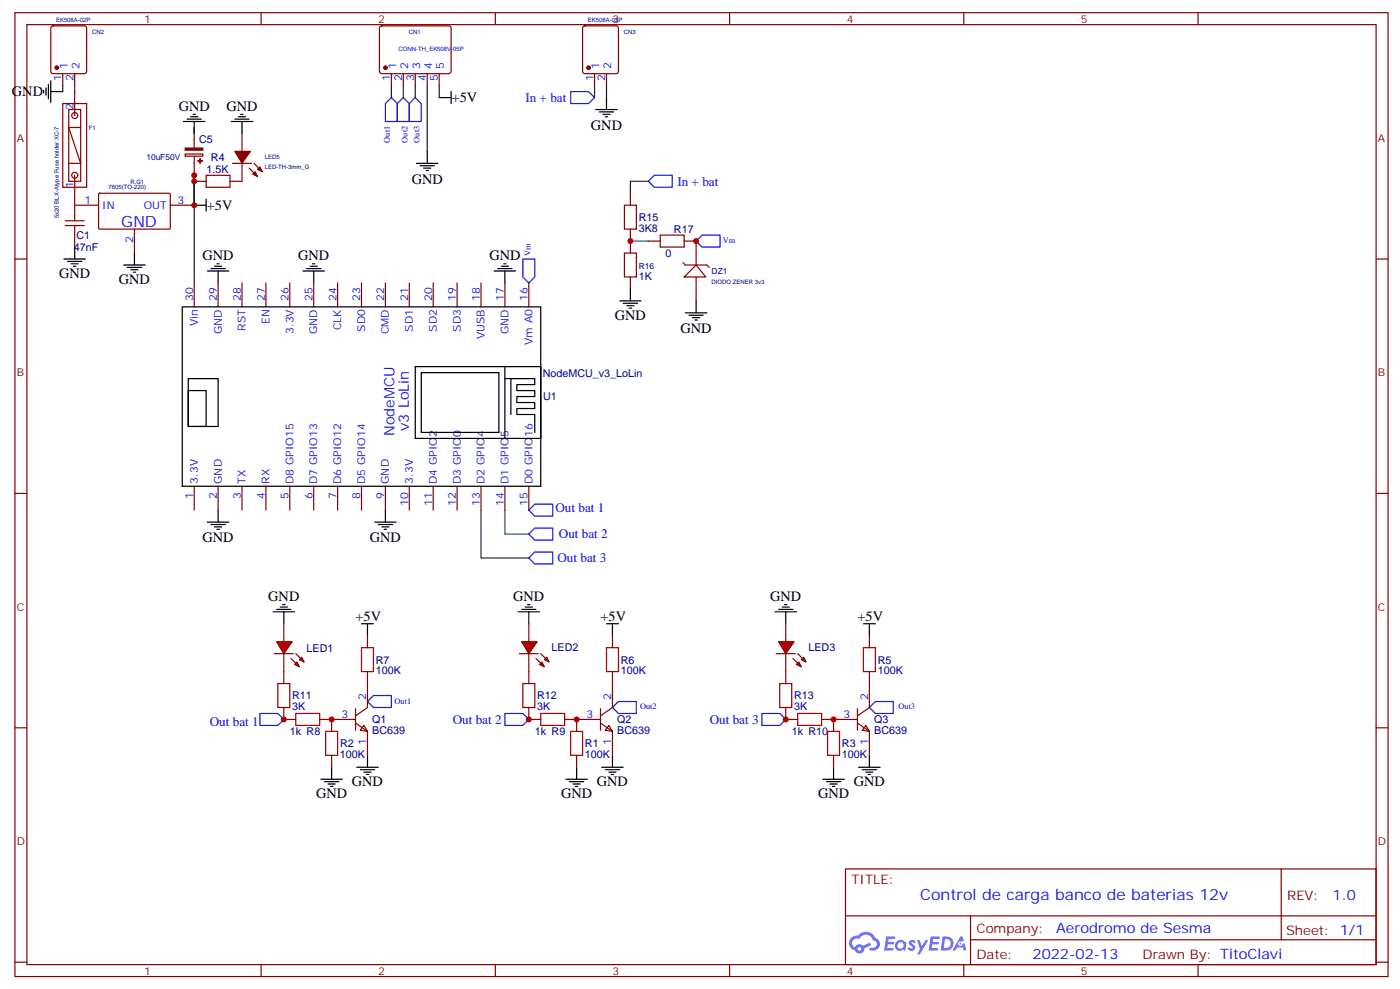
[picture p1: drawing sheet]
<svg xmlns="http://www.w3.org/2000/svg" width="413mm" height="292mm" viewBox="0 0 413 292" stroke-linecap="round" stroke-linejoin="round" font-family="sans-serif">
<g fill="none" stroke="#870000" stroke-width=".35">
<path d="M4.4 3.7h405.4v284.4h-405.4zM7.9 7.3h398.3v277.3h-398.3zM77.1 3.7v3.6M146.2 3.7v3.6M215.4 3.7v3.6M284.5 3.7v3.6M353.7 3.7v3.6M4.4 76.4h3.5M406.2 76.4h3.6M4.4 145.6h3.5M406.2 145.6h3.6M4.4 214.7h3.5"/>
<path d="M406.2 214.7h3.6M249.6 256.3h156.6v28.3h-156.6zM378.2 256.4v20.8M249.6 270.2h156.5M286.5 277.2h119.6M286.5 270.2v14.1M4.4 283.8h3.5M77.1 284.6v3.5M146.2 284.6v3.5M215.4 284.6v3.5M284.5 284.6v3.5M353.7 284.6v3.5"/>
<path d="M406.2 283.8h3.6"/>
</g>
<g fill="#5487ff">
<path d="M268.6 277.5a1.22 1.22 0 0 1 1.7 .3l-.4 .5a.47 .47 0 0 0-.3-.4 .47 .47 0 0 0-.5 .2l.1 .3a1.14 1.14 0 0 1 .8 1.7 1.14 1.14 0 0 1-1.9 0l-.2-.2 .5-.5 .7 .4a.29 .29 0 0 0 .3-.3 .29 .29 0 0 0-.2-.3 1.04 1.04 0 0 1-.6-1.7z"/>
<path d="M261.6 276.3h2.3l.4 .1-.2 .5-1.8 .1-.1 .9h1.5l.3 .3-.4 .4h-1.5l-.2 1.1h1.7l.2 .3-.2 .4h-2.6z"/>
<path d="M274.7 276.3h2.4l.3 .1-.1 .5-1.8 .1-.2 .9h1.6l.3 .3-.4 .4h-1.6l-.1 1.1h1.7l.2 .3-.2 .4h-2.7z"/>
<path d="M283.5 276.3h.7l.3 1.2-.6 .3a.69 .69 0 0 0-1 .3 .69 .69 0 0 0 .4 1 .69 .69 0 0 0 .9-.6l.5-.3 .6 2.2h-.8l-.3-.9h-1.7l-.5 .9h-.9z"/>
<path d="M270.7 277.3h.8l.6 1.9 1.1-1.9h.9l-2.6 4.2h-.8l.9-1.5z"/>
<path d="M278.3 276.3l-.6 4.1h1.3a2.11 2.11 0 0 0 2.5-2.1 2.11 2.11 0 0 0-2.5-2zM279 277a1.39 1.39 0 0 1 1.7 1.4 1.39 1.39 0 0 1-1.8 1.3h-.3z"/>
<path d="M264.6 277.9a1.54 1.54 0 0 0-.1 2.1 1.54 1.54 0 0 0 2.1 .2l.7 .2 .3-2.3-.2-.2-.4-.1a1.49 1.49 0 0 0-2.4 .1zM264.8 278.9a.95 .95 0 0 1 1.9 0 .95 .95 0 0 1-1.9 0z"/>
<path d="M251.3 276.6a2.18 2.18 0 0 0 1.1 3.8 1.44 1.44 0 0 0 1.6 .9 1.44 1.44 0 0 0 1.1-1.5l2.1-1-.5-.7-1.9 .9a1.47 1.47 0 0 0-2.4 .5 1.39 1.39 0 0 1-.7-2 1.39 1.39 0 0 1 2-.5 2.12 2.12 0 0 1 2.2-1.3 2.12 2.12 0 0 1 1.8 1.7 1.14 1.14 0 0 1 1.1 1.4 1.14 1.14 0 0 1-1.6 .8 .43 .43 0 0 0-.5 .3 .43 .43 0 0 0 .4 .5 1.98 1.98 0 0 0 2.5-1.2 1.98 1.98 0 0 0-1.2-2.5 3.1 3.1 0 0 0-5.3-.7l-.9 .1zM253.2 279.9a.55 .55 0 0 1 1.1 0 .55 .55 0 0 1-1.1 0z"/>
<circle cx="283.5" cy="278.4" r=".26"/>
</g>
<g fill="none" stroke="#870000" stroke-width=".35">
<path d="M15.2 7.8l.5-.2h9.2l.5 .2 .2 .5v12.7l-.3 .5-.4 .2h-9.2l-.5-.2-.2-.5v-12.7zM112.2 7.8l.5-.2 20 .1 .5 .6-.1 13-.6 .4h-20.1l-.4-.7v-12.7zM18.5 30.6h7.1v24.6h-7.1zM18.5 21.7v3.6M20.3 32.3h3.5v21.2h-3.5zM22 21.7v3.6M22 27v7.1M23.8 37.6h-3.5l3.5 10.6h-3.5M57.3 37.6v6M71.4 39.4v5.3M115.5 21.7v3.6M119.1 21.7v3.6"/>
<path d="M122.6 21.7v3.6M126.1 21.7v3.6M129.6 21.7v3.6M22 51.7v13.4M29.2 57.2l.3-.2 20.6 .1 .2 .3-.1 10-.3 .2-20.6-.1-.2-.3zM54.7 45.4h5.2v.7h-5.2zM57.3 46.1v5.6M57.3 53.5h3.6M60.9 51.7h7v3.5h-7zM71.4 48.2v5.3h-3.5M19.2 65.1h5.7M19.2 66.5h5.7"/>
<path d="M22 66.5v6.4M22 60.5h7.1M39.7 67.6v7M50.3 60.5h7M205.5 71.1v7.1M57.3 83.5v7M64.4 83.5v7M71.4 83.5v7M78.5 83.5v7M85.5 83.5v7M92.6 83.5v7M99.7 83.5v7"/>
<path d="M106.7 83.5v7M113.8 83.5v7M120.8 83.5v7M127.9 83.5v7M134.9 83.5v7M142 83.5v7M149 83.5v7M156.1 83.5v7M205.5 81.7v7.1M57.3 143.4v7.1M64.4 143.4v7.1M71.4 143.4v7.1"/>
<path d="M78.5 143.4v7.1M85.5 143.4v7.1M92.6 143.4v7.1M99.7 143.4v7.1M106.7 143.4v7.1M113.8 143.4v7.1M120.8 143.4v7.1M127.9 143.4v7.1M134.9 143.4v7.1M142 143.4v7.1M149 143.4v7.1M156.1 143.4v7.1"/>
<path d="M232 198.1v3.5M230.2 201.6h3.5v7.1h-3.5zM232 208.7v3.5"/>
<circle cx="22" cy="34.1" r=".88"/>
<circle cx="22" cy="51.7" r=".88"/>
</g>
<g fill="none" stroke="#000" stroke-width=".35">
<path d="M12.9 26.7v.7M13.6 26v2.1M14.3 24.9v4.2M15 27h3.5M15 23.8v6.4M54.2 35.8h6.3M55.2 35.1h4.2M56.3 34.4h2.1M57 33.7h.7M57.3 35.8v3.6M68.3 35.8h6.3M69.3 35.1h4.3"/>
<path d="M70.4 34.4h2.1M71.1 33.7h.7M71.4 35.8v3.6M175.9 32.3h6.3M176.9 33h4.3M178 33.7h2.1M178.7 34.4h.7M179 28.8v3.5M60.9 58.8v3.5M18.9 76.4h6.3M19.9 77.1h4.3M21 77.8h2.1"/>
<path d="M21.7 78.5h.7M22 72.9v3.5M36.5 78.2h6.4M37.6 78.9h4.2M38.6 79.6h2.1M39.7 74.6v3.6M57.3 60.5h3.6M61.2 79.9h6.4M62.3 79.2h4.2M63.3 78.5h2.1M64 77.8h.7M64.4 79.9v3.6"/>
<path d="M89.4 79.9h6.4M90.5 79.2h4.2M91.5 78.5h2.2M92.3 77.8h.7M92.6 79.9v3.6M145.9 79.9h6.3M146.9 79.2h4.3M148 78.5h2.1M148.7 77.8h.7M149 79.9v3.6M39.3 80.3h.7M53.8 90.5h105.8v52.9h-105.8z"/>
<path d="M55.6 111.7h8.8v14.1h-8.8zM55.6 115.2h5.3v10.6h-5.3zM122.6 108.2h37v21.1h-37zM124.4 109.9h22.9v17.7h-22.9zM149 111.7h8.9v1.8h-5.3v1.7h5.3v1.8h-5.3v1.7h5.3v1.8h-5.3v1.8h5.3v5.3M149 108.2v21.1M150.8 111.7v10.6M61.2 154h6.4M62.3 154.7h4.2M63.3 155.4h2.1M64 156.1h.7M64.4 150.5v3.5"/>
<path d="M110.6 154h6.3M111.7 154.7h4.2M112.7 155.4h2.1M113.4 156.1h.7M113.8 150.5v3.5M154 179.8h4.2M155 179.1h2.2M155.8 178.4h.7M229.8 179.8h4.3M230.9 179.1h2.1M231.6 178.4h.7M152.9 180.5h6.4"/>
<path d="M156.1 180.5v3.5M228.8 180.5h6.3M232 180.5v3.5M94.7 229.9h6.4M95.8 230.6h4.2M96.8 231.3h2.2M97.5 232h.7M97.9 226.3v3.6"/>
</g>
<g fill="#870000" stroke="#870000" stroke-width=".35">
<path d="M54.7 43.7h5.2v.6h-5.2z"/>
<path d="M58.4 47.4l1.4 .1z"/>
<path d="M59.1 46.8v1.4z"/>
<path d="M69.3 44.7h4.6l-2.5 3.5z"/>
<path d="M68.6 48.2h5.7z"/>
<path d="M75 48.2l1.4 1.4z"/>
<path d="M73.6 49.6l1.4 1.4z"/>
<path d="M76 50l.7-.8 .7 1.5z"/>
<path d="M75.3 50.7l.7 1.4-1.4-.7z"/>
<circle cx="113.8" cy="20" r=".53"/>
<circle cx="16.8" cy="20" r=".53"/>
</g>
<path d="M18.5 25.3v1.7M22 25.3v1.7M57.3 37.6v1.8M57.3 51.7v31.8" fill="none" stroke="#008700" stroke-width=".35"/>
<path d="M113.8 30.6l1.7-1.8 1.8 1.8v5.2h-3.5zM117.3 30.6l1.8-1.8 1.7 1.8v5.2h-3.5zM120.8 30.6l1.8-1.8 1.8 1.8v5.2h-3.6zM168.5 27h5.2l1.8 1.8-1.8 1.8h-5.2zM191.4 53.5l1.7-1.8h5.3v3.5h-5.3zM154.3 76.4h3.6v5.3l-1.8 1.8-1.8-1.8z" fill="none" stroke="#00f" stroke-width=".35"/>
<path d="M201.6 77.5l.7 .7h6.4l.7 .7M205.5 78.2l2.8 3.5h-6.3z" fill="none" stroke="#900" stroke-width=".35"/>
<g fill="#f00" stroke="#870000" stroke-width=".35">
<path d="M229.8 189.3h4.6l-2.4 3.5z"/>
<path d="M229.1 192.8h5.7z"/>
</g>
<g fill="#870000" stroke="#870000" stroke-width=".35">
<path d="M235.5 192.8l1.4 1.4z"/>
<path d="M234.1 194.2l1.4 1.5z"/>
</g>
<g fill="#f00" stroke="#870000" stroke-width=".35">
<path d="M236.5 194.6l.7-.7 .7 1.4z"/>
<path d="M235.1 196l.7-.7 .7 1.4z"/>
</g>
<path d="M232 184v5.3M232 192.8v5.3M256.6 187.5v3.6M256.6 198.1v3.5M232 212.2h3.5M242.5 212.2h3.6v3.6M246.1 222.8v3.5" fill="none" stroke="#870000" stroke-width=".35"/>
<path d="M258.4 206.9h5.3v3.6h-5.3l-1.8-1.8z" fill="none" stroke="#00f" stroke-width=".35"/>
<path d="M254.9 184h3.5M256.6 184v3.5M242.9 229.9h6.3M243.9 230.6h4.3M245 231.3h2.1M245.7 232h.7M246.1 226.3v3.6M253.5 226.3h6.3M254.5 227h4.3M255.6 227.8h2.1M256.3 228.5h.7M256.6 222.8v3.5" fill="none" stroke="#000" stroke-width=".35"/>
<path d="M254.9 191.1h3.5v7h-3.5zM235.5 210.5h7v3.5h-7zM244.3 215.8h3.5v7h-3.5z" fill="none" stroke="#a10000" stroke-width=".35"/>
<path d="M255.6 214l1 1.8-2.1-.4z" fill="#fff" stroke="#870000" stroke-width=".35"/>
<path d="M156.1 198.1v3.5M154.3 201.6h3.6v7.1h-3.6zM156.1 208.7v3.5M246.1 212.2h7M253.1 213.3l3.5 2.5v7M253.1 209.1v6.3M256.6 201.6v7.1l-3.5 2.5" fill="none" stroke="#870000" stroke-width=".35"/>
<g fill="#f00" stroke="#870000" stroke-width=".35">
<path d="M154 189.3h4.6l-2.5 3.5z"/>
<path d="M153.3 192.8h5.6z"/>
</g>
<g fill="#870000" stroke="#870000" stroke-width=".35">
<path d="M159.6 192.8l1.4 1.4z"/>
<path d="M158.2 194.2l1.4 1.5z"/>
</g>
<g fill="#f00" stroke="#870000" stroke-width=".35">
<path d="M160.7 194.6l.7-.7 .7 1.4z"/>
<path d="M159.3 196l.7-.7 .7 1.4z"/>
</g>
<path d="M156.1 184v5.3M156.1 192.8v5.3M180.8 187.5v3.6M180.8 198.1v3.5M156.1 212.2h3.5M166.7 212.2h3.5v3.6M170.2 222.8v3.5" fill="none" stroke="#870000" stroke-width=".35"/>
<path d="M180.8 208.7l1.8-1.8h5.3v3.6h-5.3z" fill="none" stroke="#00f" stroke-width=".35"/>
<path d="M179 184h3.6M180.8 184v3.5M167 229.9h6.4M168.1 230.6h4.2M169.2 231.3h2.1M169.9 232h.7M170.2 226.3v3.6M177.6 226.3h6.4M178.7 227h4.2M179.7 227.8h2.2M180.4 228.5h.8M180.8 222.8v3.5" fill="none" stroke="#000" stroke-width=".35"/>
<path d="M179 191.1h3.6v7h-3.6zM159.6 210.5h7.1v3.5h-7.1zM168.5 215.8h3.5v7h-3.5z" fill="none" stroke="#a10000" stroke-width=".35"/>
<path d="M179.7 214l1.1 1.8-2.1-.4z" fill="#fff" stroke="#870000" stroke-width=".35"/>
<path d="M83.8 198.1v3.5M82 201.6h3.5v7.1h-3.5zM83.8 208.7v3.5M170.2 212.2h7.1M177.3 213.3l3.5 2.5v7M177.3 209.1v6.3M180.8 201.6v7.1l-3.5 2.5" fill="none" stroke="#870000" stroke-width=".35"/>
<path d="M81.7 179.8h4.2M82.7 179.1h2.1M83.4 178.4h.7M80.6 180.5h6.4M83.8 180.5v3.5" fill="none" stroke="#000" stroke-width=".35"/>
<g fill="#f00" stroke="#870000" stroke-width=".35">
<path d="M81.7 189.3h4.6l-2.5 3.5z"/>
<path d="M81 192.8h5.6z"/>
</g>
<g fill="#870000" stroke="#870000" stroke-width=".35">
<path d="M87.3 192.8l1.4 1.4z"/>
<path d="M85.9 194.2l1.4 1.5z"/>
</g>
<g fill="#f00" stroke="#870000" stroke-width=".35">
<path d="M88.4 194.6l.7-.7 .7 1.4z"/>
<path d="M87 196l.7-.7 .7 1.4z"/>
</g>
<path d="M83.8 184v5.3M83.8 192.8v5.3M108.5 187.5v3.6M108.5 198.1v3.5M83.8 212.2h3.5M94.4 212.2h3.5v3.6M97.9 222.8v3.5" fill="none" stroke="#870000" stroke-width=".35"/>
<path d="M108.5 206.9l1.7-1.7h5.3v3.5h-5.3z" fill="none" stroke="#00f" stroke-width=".35"/>
<path d="M106.7 184h3.5M108.5 184v3.5M105.3 226.3h6.4M106.4 227h4.2M107.4 227.8h2.1M108.1 228.5h.7M108.5 222.8v3.5" fill="none" stroke="#000" stroke-width=".35"/>
<path d="M106.7 191.1h3.5v7h-3.5zM87.3 210.5h7.1v3.5h-7.1zM96.1 215.8h3.6v7h-3.6z" fill="none" stroke="#a10000" stroke-width=".35"/>
<path d="M107.4 214l1.1 1.8-2.1-.4z" fill="#fff" stroke="#870000" stroke-width=".35"/>
<g fill="none" stroke="#870000" stroke-width=".35">
<path d="M172.2 7.8l.5-.2h9.2l.5 .2 .2 .5v12.7l-.3 .5-.4 .2h-9.2l-.5-.2-.2-.5v-12.7zM175.5 21.7v3.6M179 21.7v3.6M186.1 57v3.5M184.3 74.6h3.6v7.1h-3.6zM184.3 60.5h3.6v7.1h-3.6zM186.1 67.6v7M191.4 71.1h3.5M194.9 69.4h7.1v3.5h-7.1zM202 71.1h3.5M186.1 81.7v3.5M97.9 212.2h7.1"/>
<path d="M105 213.3l3.5 2.5v7M105 209.1v6.3M108.5 201.6v7.1l-3.5 2.5"/>
</g>
<path d="M205.5 71.1l1.8-1.7h5.2v3.5h-5.2zM156.1 150.5l1.8-1.8h5.3v3.6h-5.3zM156.1 157.6l1.8-1.8h5.3v3.5h-5.3zM156.1 164.6l1.8-1.8h5.3v3.6h-5.3zM76.7 210.5h5.3l1.8 1.7-1.8 1.8h-5.3zM149 210.5h5.3l1.8 1.7-1.8 1.8h-5.3zM224.9 210.5h5.3l1.8 1.7-1.8 1.8h-5.3z" fill="none" stroke="#00f" stroke-width=".35"/>
<path d="M115.5 25.3v3.5M119.1 25.3v3.5M122.6 25.3v3.5M126.1 25.3v19.4M129.6 25.3v3.5M175.5 25.3v3.5M179 25.3v3.5M191.4 53.5h-5.3v3.5M186.1 71.1h5.3M142 150.5v14.1h14.1M149 150.5v7.1h7.1" fill="none" stroke="#008700" stroke-width=".35"/>
<circle cx="173.7" cy="20" r=".53" fill="#870000" stroke="#870000" stroke-width=".35"/>
<g fill="none" stroke="#000" stroke-width=".35">
<path d="M129.6 28.8h3.6M133.2 27v3.6M122.9 48.2h6.4M124 48.9h4.2M125.1 49.6h2.1M125.8 50.3h.7M126.1 44.7v3.5M182.9 88.8h6.4M184 89.5h4.2M185 90.2h2.1M185.7 90.9h.7M186.1 85.2v3.6"/>
<path d="M202.3 92.3h6.4M203.4 93h4.2M204.4 93.7h2.2M205.1 94.4h.7M205.5 88.8v3.5"/>
</g>
<g fill="#c00">
<circle cx="57.3" cy="60.5" r=".88"/>
<circle cx="57.3" cy="51.7" r=".88"/>
<circle cx="57.3" cy="53.5" r=".88"/>
<circle cx="246.1" cy="212.2" r=".88"/>
<circle cx="170.2" cy="212.2" r=".88"/>
<circle cx="97.9" cy="212.2" r=".88"/>
<circle cx="156.1" cy="212.2" r=".88"/>
<circle cx="232" cy="212.2" r=".88"/>
<circle cx="83.8" cy="212.2" r=".88"/>
<circle cx="186.1" cy="71.1" r=".88"/>
<circle cx="205.5" cy="71.1" r=".88"/>
</g>
<g font-size="4.6" fill="#00f">
<text x="35.8" y="66.9">GND</text>
<text x="271.7" y="265.4">Control de carga banco de baterias 12v</text>
</g>
<g font-size="4.2">
<text x="3.5" y="28.5">GND</text>
<text x="52.7" y="32.6">GND</text>
<text x="66.9" y="32.6">GND</text>
<text x="133.3" y="30.2">+5V</text>
<text x="174.5" y="38.3">GND</text>
<text x="121.5" y="54.2">GND</text>
<text x="61" y="61.9">+5V</text>
<text x="59.8" y="76.7">GND</text>
<text x="88" y="76.7">GND</text>
<text x="144.5" y="76.7">GND</text>
<text x="17.5" y="82.1">GND</text>
<text x="35.1" y="83.8">GND</text>
<text x="181.5" y="94.4">GND</text>
<text x="200.9" y="98.4">GND</text>
<text x="59.8" y="160">GND</text>
<text x="109.2" y="160">GND</text>
<text x="79.2" y="177.2">GND</text>
<text x="151.5" y="177.2">GND</text>
<text x="227.4" y="177.2">GND</text>
<text x="105" y="183.3">+5V</text>
<text x="177.3" y="183.3">+5V</text>
<text x="253.1" y="183.3">+5V</text>
<text x="103.9" y="232">GND</text>
<text x="176.2" y="232">GND</text>
<text x="252.1" y="232">GND</text>
<text x="93.3" y="235.5">GND</text>
<text x="165.6" y="235.5">GND</text>
<text x="241.5" y="235.5">GND</text>
</g>
<g font-size="4.2" fill="#00f">
<text x="116.4" y="128.7" transform="rotate(-90 116.4 128.7)">NodeMCU</text>
<text x="120.7" y="127.2" transform="rotate(-90 120.7 127.2)">v3 LoLin</text>
<text x="393.4" y="265.6">1.0</text>
<text x="311.8" y="275.2">Aerodromo de Sesma</text>
<text x="304.8" y="283">2022-02-13</text>
</g>
<g font-size="3.9" fill="#00f">
<text x="155.1" y="30.1">In + bat</text>
<text x="200" y="54.7">In + bat</text>
<text x="164" y="151">Out bat 1</text>
<text x="165" y="158.8">Out bat 2</text>
<text x="164.6" y="165.9">Out bat 3</text>
<text x="61.9" y="214.3">Out bat 1</text>
<text x="133.6" y="213.5">Out bat 2</text>
<text x="209.5" y="213.5">Out bat 3</text>
</g>
<g font-size="3.9" fill="#800">
<text x="251.4" y="260.9">TITLE:</text>
<text x="380" y="265.6">REV:</text>
<text x="288.3" y="275.1">Company:</text>
<text x="379.6" y="275.7">Sheet: 1/1</text>
<text x="288.3" y="282.8">Date:</text>
<text x="337.3" y="282.9">Draw</text>
<text x="347.4" y="282.9">n By: TitoClavi</text>
</g>
<g font-size="3.2" fill="#800">
<text x="42.5" y="6.7">1</text>
<text x="111.7" y="6.7">2</text>
<text x="180.8" y="6.7">3</text>
<text x="249.9" y="6.7">4</text>
<text x="319.1" y="6.7">5</text>
<text x="4.9" y="41.8">A</text>
<text x="406.8" y="41.8">A</text>
<text x="4.9" y="111">B</text>
<text x="406.8" y="111">B</text>
<text x="4.9" y="180.1">C</text>
<text x="406.8" y="180.1">C</text>
<text x="4.9" y="249.3">D</text>
<text x="406.8" y="249.3">D</text>
<text x="42.5" y="287.5">1</text>
<text x="111.7" y="287.5">2</text>
<text x="180.8" y="287.5">3</text>
<text x="249.9" y="287.5">4</text>
<text x="319.1" y="287.5">5</text>
</g>
<g font-size="3.2" fill="#00f">
<text x="18.2" y="23.9" transform="rotate(-90 18.2 23.9)">1</text>
<text x="19.9" y="20.4" transform="rotate(-90 19.9 20.4)">1</text>
<text x="21.7" y="23.9" transform="rotate(-90 21.7 23.9)">2</text>
<text x="23.5" y="20.4" transform="rotate(-90 23.5 20.4)">2</text>
<text x="115.2" y="23.9" transform="rotate(-90 115.2 23.9)">1</text>
<text x="116.9" y="20.4" transform="rotate(-90 116.9 20.4)">1</text>
<text x="118.7" y="23.9" transform="rotate(-90 118.7 23.9)">2</text>
<text x="120.5" y="20.4" transform="rotate(-90 120.5 20.4)">2</text>
<text x="122.2" y="23.9" transform="rotate(-90 122.2 23.9)">3</text>
<text x="124" y="20.4" transform="rotate(-90 124 20.4)">3</text>
<text x="125.8" y="23.9" transform="rotate(-90 125.8 23.9)">4</text>
<text x="127.5" y="20.4" transform="rotate(-90 127.5 20.4)">4</text>
<text x="129.3" y="23.9" transform="rotate(-90 129.3 23.9)">5</text>
<text x="131.1" y="20.4" transform="rotate(-90 131.1 20.4)">5</text>
<text x="175.2" y="23.9" transform="rotate(-90 175.2 23.9)">1</text>
<text x="176.9" y="20.4" transform="rotate(-90 176.9 20.4)">1</text>
<text x="178.7" y="23.9" transform="rotate(-90 178.7 23.9)">2</text>
<text x="180.4" y="20.4" transform="rotate(-90 180.4 20.4)">2</text>
<text x="21.7" y="32.3" transform="rotate(-90 21.7 32.3)">2</text>
<text x="21.7" y="55.5" transform="rotate(-90 21.7 55.5)">1</text>
<text x="25" y="60.2">1</text>
<text x="30.2" y="61.6">IN</text>
<text x="42.4" y="61.6">OUT</text>
<text x="52.4" y="60.2">3</text>
<text x="39.3" y="71.7" transform="rotate(-90 39.3 71.7)">2</text>
<text x="57" y="88.8" transform="rotate(-90 57 88.8)">30</text>
<text x="64" y="88.8" transform="rotate(-90 64 88.8)">29</text>
<text x="71.1" y="88.8" transform="rotate(-90 71.1 88.8)">28</text>
<text x="78.1" y="88.8" transform="rotate(-90 78.1 88.8)">27</text>
<text x="85.2" y="88.8" transform="rotate(-90 85.2 88.8)">26</text>
<text x="92.3" y="88.8" transform="rotate(-90 92.3 88.8)">25</text>
<text x="99.3" y="88.8" transform="rotate(-90 99.3 88.8)">24</text>
<text x="106.4" y="88.8" transform="rotate(-90 106.4 88.8)">23</text>
<text x="113.4" y="88.8" transform="rotate(-90 113.4 88.8)">22</text>
<text x="120.5" y="88.8" transform="rotate(-90 120.5 88.8)">21</text>
<text x="127.5" y="88.8" transform="rotate(-90 127.5 88.8)">20</text>
<text x="134.6" y="88.8" transform="rotate(-90 134.6 88.8)">19</text>
<text x="141.6" y="88.8" transform="rotate(-90 141.6 88.8)">18</text>
<text x="148.7" y="88.8" transform="rotate(-90 148.7 88.8)">17</text>
<text x="155.8" y="88.8" transform="rotate(-90 155.8 88.8)">16</text>
<text x="79.6" y="95.6" transform="rotate(-90 79.6 95.6)">EN</text>
<text x="58.4" y="96.3" transform="rotate(-90 58.4 96.3)">Vin</text>
<text x="65.4" y="98.5" transform="rotate(-90 65.4 98.5)">GND</text>
<text x="72.5" y="97.6" transform="rotate(-90 72.5 97.6)">RST</text>
<text x="86.6" y="98.6" transform="rotate(-90 86.6 98.6)">3.3V</text>
<text x="93.7" y="98.5" transform="rotate(-90 93.7 98.5)">GND</text>
<text x="100.7" y="97.4" transform="rotate(-90 100.7 97.4)">CLK</text>
<text x="107.8" y="97.9" transform="rotate(-90 107.8 97.9)">SD0</text>
<text x="114.8" y="98.6" transform="rotate(-90 114.8 98.6)">CMD</text>
<text x="121.9" y="97.9" transform="rotate(-90 121.9 97.9)">SD1</text>
<text x="128.9" y="97.9" transform="rotate(-90 128.9 97.9)">SD2</text>
<text x="136" y="97.9" transform="rotate(-90 136 97.9)">SD3</text>
<text x="143.1" y="100.1" transform="rotate(-90 143.1 100.1)">VUSB</text>
<text x="150.1" y="98.5" transform="rotate(-90 150.1 98.5)">GND</text>
<text x="157.2" y="101.8" transform="rotate(-90 157.2 101.8)">Vm A0</text>
<text x="58.4" y="142.7" transform="rotate(-90 58.4 142.7)">3.3V</text>
<text x="65.4" y="142.7" transform="rotate(-90 65.4 142.7)">GND</text>
<text x="72.5" y="142.7" transform="rotate(-90 72.5 142.7)">TX</text>
<text x="79.6" y="142.7" transform="rotate(-90 79.6 142.7)">RX</text>
<text x="86.6" y="142.7" transform="rotate(-90 86.6 142.7)">D8 GPIO15</text>
<text x="93.7" y="142.7" transform="rotate(-90 93.7 142.7)">D7 GPIO13</text>
<text x="100.7" y="142.7" transform="rotate(-90 100.7 142.7)">D6 GPIO12</text>
<text x="107.8" y="142.7" transform="rotate(-90 107.8 142.7)">D5 GPIO14</text>
<text x="114.8" y="142.7" transform="rotate(-90 114.8 142.7)">GND</text>
<text x="121.9" y="142.7" transform="rotate(-90 121.9 142.7)">3.3V</text>
<text x="128.9" y="142.7" transform="rotate(-90 128.9 142.7)">D4 GPIO2</text>
<text x="136" y="142.7" transform="rotate(-90 136 142.7)">D3 GPIO0</text>
<text x="143.1" y="142.7" transform="rotate(-90 143.1 142.7)">D2 GPIO4</text>
<text x="150.1" y="142.7" transform="rotate(-90 150.1 142.7)">D1 GPIO5</text>
<text x="157.2" y="142.7" transform="rotate(-90 157.2 142.7)">D0 GPIO16</text>
<text x="57" y="147.2" transform="rotate(-90 57 147.2)">1</text>
<text x="64" y="147.2" transform="rotate(-90 64 147.2)">2</text>
<text x="71.1" y="147.2" transform="rotate(-90 71.1 147.2)">3</text>
<text x="78.1" y="147.2" transform="rotate(-90 78.1 147.2)">4</text>
<text x="85.2" y="147.2" transform="rotate(-90 85.2 147.2)">5</text>
<text x="92.3" y="147.2" transform="rotate(-90 92.3 147.2)">6</text>
<text x="99.3" y="147.2" transform="rotate(-90 99.3 147.2)">7</text>
<text x="106.4" y="147.2" transform="rotate(-90 106.4 147.2)">8</text>
<text x="113.4" y="147.2" transform="rotate(-90 113.4 147.2)">9</text>
<text x="120.5" y="149.2" transform="rotate(-90 120.5 149.2)">10</text>
<text x="127.5" y="149.2" transform="rotate(-90 127.5 149.2)">11</text>
<text x="134.6" y="149.2" transform="rotate(-90 134.6 149.2)">12</text>
<text x="141.6" y="149.2" transform="rotate(-90 141.6 149.2)">13</text>
<text x="148.7" y="149.2" transform="rotate(-90 148.7 149.2)">14</text>
<text x="155.8" y="149.2" transform="rotate(-90 155.8 149.2)">15</text>
<text x="108.1" y="206.6" transform="rotate(-90 108.1 206.6)">2</text>
<text x="180.4" y="206.6" transform="rotate(-90 180.4 206.6)">2</text>
<text x="256.3" y="206.6" transform="rotate(-90 256.3 206.6)">2</text>
<text x="100.8" y="211.9">3</text>
<text x="173.1" y="211.9">3</text>
<text x="249" y="211.9">3</text>
<text x="108.1" y="219.9" transform="rotate(-90 108.1 219.9)">1</text>
<text x="180.4" y="219.9" transform="rotate(-90 180.4 219.9)">1</text>
<text x="256.3" y="219.9" transform="rotate(-90 256.3 219.9)">1</text>
</g>
<g font-size="3.2" fill="#000080">
<text x="58.8" y="42.3">C5</text>
<text x="62.3" y="47.6">R4</text>
<text x="61" y="51.1">1.5K</text>
<text x="188.6" y="65.2">R15</text>
<text x="22.6" y="70.5">C1</text>
<text x="188.6" y="68.3">3K8</text>
<text x="198.9" y="68.7">R17</text>
<text x="21.8" y="74.1">47nF</text>
<text x="196.4" y="75.8">0</text>
<text x="188.6" y="82.5">1K</text>
<text x="160.2" y="111.1">NodeMCU_v3_LoLin</text>
<text x="160.3" y="118.1">U1</text>
<text x="90.5" y="192.3">LED1</text>
<text x="111" y="195.8">R7</text>
<text x="162.8" y="192.2">LED2</text>
<text x="183.3" y="195.8">R6</text>
<text x="238.7" y="192.2">LED3</text>
<text x="259.1" y="195.8">R5</text>
<text x="110.9" y="198.9">100K</text>
<text x="183.3" y="198.9">100K</text>
<text x="259.1" y="198.9">100K</text>
<text x="86.3" y="209.5">3K</text>
<text x="86.3" y="206.3">R11</text>
<text x="158.6" y="209.5">3K</text>
<text x="158.6" y="206.3">R12</text>
<text x="234.4" y="209.5">3K</text>
<text x="234.4" y="206.3">R13</text>
<text x="109.9" y="213.4">Q1</text>
<text x="182.2" y="213.4">Q2</text>
<text x="258.1" y="213.4">Q3</text>
<text x="85.6" y="216.9">1k R8</text>
<text x="100.4" y="220.5">R2</text>
<text x="109.9" y="216.5">BC639</text>
<text x="157.9" y="216.9">1k R9</text>
<text x="172.7" y="220.5">R1</text>
<text x="182.2" y="216.5">BC639</text>
<text x="233.7" y="216.9">1k R10</text>
<text x="248.5" y="220.5">R3</text>
<text x="258.1" y="216.5">BC639</text>
<text x="100.4" y="223.6">100K</text>
<text x="172.7" y="223.6">100K</text>
<text x="248.5" y="223.6">100K</text>
</g>
<g font-size="2.5" fill="#000080">
<text x="43.2" y="47.3">10uF50V</text>
<text x="188.6" y="79.3">R16</text>
<text x="210.1" y="80.9">DZ1</text>
</g>
<g font-size="2.5" fill="#00f">
<text x="115" y="42.1" transform="rotate(-90 115 42.1)">Out1</text>
<text x="120.3" y="42.1" transform="rotate(-90 120.3 42.1)">Out2</text>
<text x="123.9" y="42.1" transform="rotate(-90 123.9 42.1)">Out3</text>
<text x="213.4" y="71.6">Vm</text>
<text x="156.6" y="75.6" transform="rotate(-90 156.6 75.6)">Vm</text>
<text x="116.5" y="207.7">Out1</text>
<text x="188.9" y="209.2">Out2</text>
<text x="265.2" y="209.1">Out3</text>
</g>
<g font-size="1.8" fill="#000080">
<text x="16.5" y="6.6">EK508A-02P</text>
<text x="27.2" y="10">CN2</text>
<text x="120.7" y="10">CN1</text>
<text x="173.5" y="6.6">EK508A-02P</text>
<text x="184.2" y="10">CN3</text>
<text x="26.2" y="38.3">F1</text>
<text x="78.1" y="47">LED5</text>
<text x="78.1" y="49.9">LED-TH-3mm_G</text>
<text x="32" y="55.9">7805(TO-220)</text>
<text x="38.5" y="54.2">R.G1</text>
<text x="17.4" y="64.4" transform="rotate(-90 17.4 64.4)">5x20 BLX-Atype Fuse holder XC-7</text>
<text x="210.1" y="83.9">DIODO ZENER 3v3</text>
</g>
<text font-size="1.8" fill="#00f" x="117.6" y="15.2">CONN-TH_EK508V-05P</text>
</svg>
